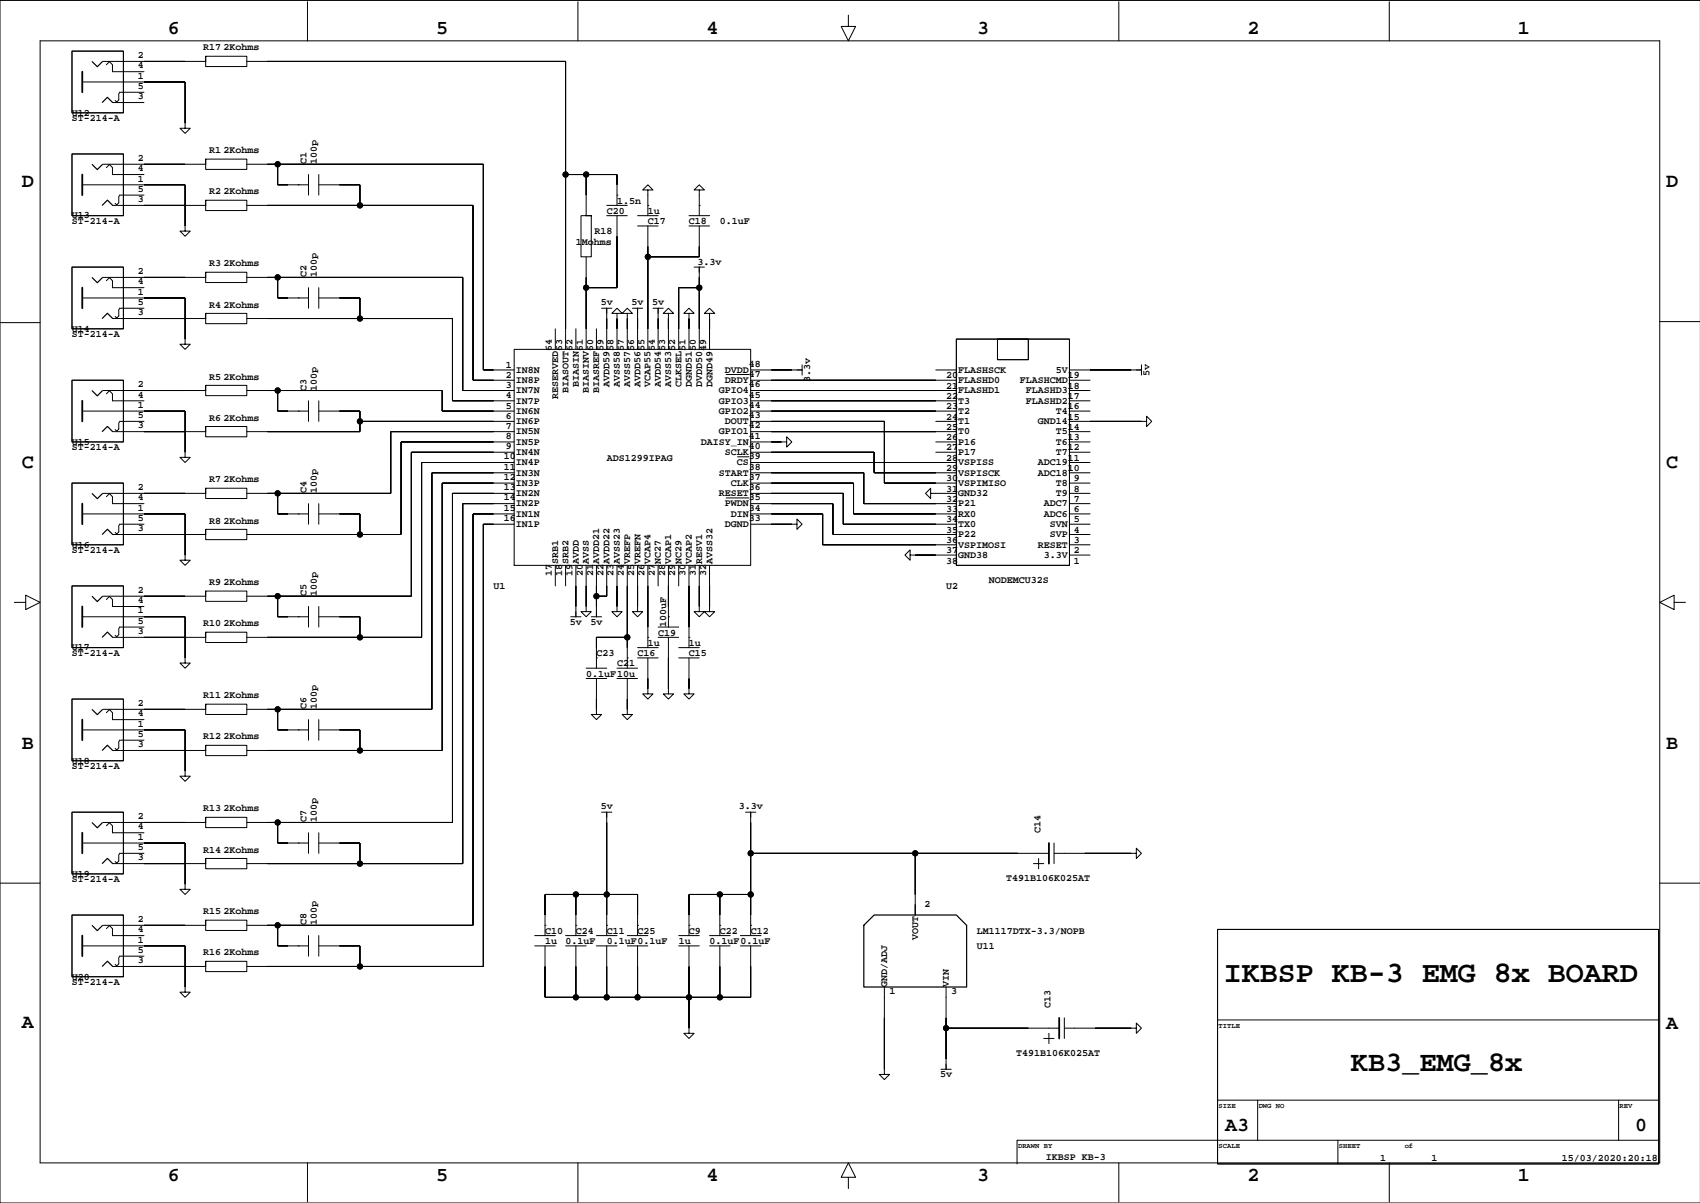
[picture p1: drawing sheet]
<svg xmlns="http://www.w3.org/2000/svg" width="420mm" height="297mm" viewBox="0 0 420 297" stroke-linecap="round" stroke-linejoin="round" font-family="sans-serif">
<g fill="none" stroke="#000" stroke-width=".25">
<path d="M9.9 10.1h400v277h-400zM17.8 12.6h12.7v15.3h-12.7zM26.3 16l.7-.8 .8 .8v1.7h7.8M45.7 15.2h.1M50.8 13.9v1.3v-1.3h10.1v2.5h-10.1v-1.2h-25.4M60.9 15.2h78.8v71.1M66 15.2h.1M75.9 .4v9.7M142.7 .4v9.7M209.5 3.7v2.8h1.8l-1.8 3.6-1.8-3.6h1.8M276.3 .4v9.7M343.1 .4v9.7"/>
<path d="M419.9 .1h-419.9v296.9h419.9M17.8 38h12.7v15.3h-12.7zM20.3 20.2h25.4v11.5h-1.3l1.3 1.2 1.3-1.2h-1.3M27.8 25.3h7.8M29.3 23.3v1.4l-.5 .5-.4-.4M35.6 22.8h-6l-.3 .4M45.7 30.4h.1M50.8 39.3v1.3v-1.3h10.1v2.5h-10.1v-1.2h-25.4M20.3 45.6h25.4v11.5h-1.3l1.3 1.2 1.3-1.2h-1.3M26.3 41.4l.7-.8 .8 .8v1.7M27.8 43.1h7.8M29.3 48.7v1.4l-.5 .5-.4-.4"/>
<path d="M35.6 48.2h-6l-.3 .4M45.7 40.6h.1M45.7 50.7h.1M45.7 55.8h.1M50.8 49.4v1.3v-1.3h10.1v2.6h-10.1v-1.3h-23M60.9 40.6h58.5v50.7h7.6M60.9 50.7h55.9v43.2h10.2M66 40.6h.1M66 50.7h.1M68.6 40.6v5h7.6M71.1 45.6h.1M73.6 45.6h.1"/>
<path d="M76.2 43.1v5.1M78.7 43.1v5.1M78.7 45.6h10.2v5.1M83.8 45.6h.1M139.7 43.1h12.7v7.6M144.7 48.2h.1M144.7 43.1v10.2h-1.2v10.1h2.5v-10.1h-1.3h1.3M149.8 50.7h5.1M149.8 53.3h5.1M152.4 45.6h.1M152.4 58.3h.1M152.4 48.2h.1"/>
<path d="M152.4 53.3v17.7h-7.7M157.4 55.8h5.1M157.4 53.3h5.1M160 48.2h.1M160 50.7h.1M160 46.9h-1.3l1.3-1.3 1.3 1.3h-1.3v6.4M160 55.8v30.5M170.1 55.8h5.1M170.1 53.3h5.1M172.7 48.2h.1M172.7 50.7h.1M172.7 46.9h-1.3l1.3-1.3 1.3 1.3h-1.3v6.4"/>
<path d="M172.7 55.8v7.6h-12.7M0 79.7h9.9M17.8 66h12.7v15.2h-12.7zM20.3 73.6h25.4v11.4h-1.3l1.3 1.3 1.3-1.3h-1.3M26.3 69.3l.7-.7 .8 .7v1.8l7.8-.1M29.3 76.6v1.4l-.5 .5-.4-.4M35.6 76.1h-6l-.3 .4M45.7 68.5h.1M45.7 78.6h.1M50.8 67.2v1.3v-1.3h10.1v2.6h-10.1v-1.3h-25.4M50.8 77.4v1.2v-1.2h10.1v2.5h-10.1v-1.3h-23M60.9 68.5h53.4v27.9h12.7"/>
<path d="M60.9 78.6h50.8v20.4h15.3M66 68.5h.1M66 78.6h.1M68.6 68.5v5.1h7.6M71.1 73.6h.1M73.6 73.6h.1M76.2 71v5.1M78.7 71v5.1M78.7 73.6h10.2v5M83.8 73.6h.1M144.7 68.5h.1M144.7 63.4v22.9"/>
<path d="M148.6 76.1h2.5M149.8 78.6h.1M149.8 76.1v10.2M152.4 78.6h.1M152.4 77.4h-1.3l1.3-1.3 1.2 1.3h-1.2v8.9M154.9 78.6h.1M154.9 77.4h-1.3l1.3-1.3 1.3 1.3h-1.3v8.9M156.2 76.1h2.5M157.4 78.6h.1M157.4 76.1v10.2M160 60.9h.1M161.3 76.1h2.5"/>
<path d="M162.5 78.6h.1M162.5 76.1v10.2M165.1 78.6h.1M165.1 77.4h-1.3l1.3-1.3 1.2 1.3h-1.2v8.9M170.1 78.6h.1M170.1 77.4h-1.2l1.2-1.3 1.3 1.3h-1.3v8.9M171.4 66h2.6M172.7 60.9h.1M172.7 68.5h.1M172.7 71h-5.1v15.3M172.7 66v20.3M175.2 78.6h.1"/>
<path d="M175.2 77.4h-1.2l1.2-1.3 1.3 1.3h-1.3v8.9M409.9 79.4h9.9M17.8 93.9h12.7v15.2h-12.7zM26.3 97.2l.7-.7 .8 .7v1.8M27.8 99h7.8M45.7 83.7h.1M45.7 96.4h.1M50.8 95.2v1.2v-1.2h10.1v2.5h-10.1v-1.3h-25.4M60.9 96.4h48.3v5.1h17.8M66 96.4h.1M68.6 96.4v5.1h7.6M76.2 99v5"/>
<path d="M78.7 99v5M127 86.3h58.4v53.3h-58.4zM137.1 81.2v5.1M142.2 81.2v5.1M147.3 81.2v5.1M179.3 92.5h5.7M185.4 91.3h12.7M185.4 93.9h50.8M185.4 96.4h50.8M185.4 99h50.8M195.5 91.3h.1M198.1 90.1v2.5"/>
<path d="M231.1 91.3h5.1M236.2 83.7h27.9v55.9h-27.9zM246.3 83.7h7.6v5.1h-7.6zM264.1 91.3h17.8M264.1 93.9h5.1M264.1 96.4h5.1M264.1 99h5.1M279.3 91.3h.1M281.9 90.1v2.5M17.8 119.3h12.7v15.2h-12.7zM20.3 101.5h25.4v11.4h-1.3l1.3 1.3 1.3-1.3h-1.3M29.3 104.6v1.3l-.5 .6-.4-.4"/>
<path d="M35.6 104h-6l-.3 .4M45.7 106.6h.1M45.7 111.7h.1M50.8 105.3v1.3v-1.3h10.1v2.6h-10.1v-1.3h-23M66 106.6h.1M71.1 101.5h.1M73.6 101.5h.1M78.7 101.5h10.2v5.1h-28M83.8 101.5h.1M88.9 104h38.1M127 106.6h-30.5v15.2h-35.6M127 109.1h-28v22.9h-38.1"/>
<path d="M127 111.7h-25.4v35.5h-40.7M127 114.2h-22.9v43.2h-43.2M127 116.7h-20.3v58.4h-45.8M127 119.3h-17.8v66h-48.3M182.1 112.8h2.9M185.4 109.1h8.9v1.3l1.2-1.3-1.2-1.2v1.2M185.4 101.5h50.8M185.4 104h33v15.3h17.8M185.4 106.6h50.8M185.4 111.7h30.5v5h20.3M185.4 114.2h50.8M185.4 116.7h27.9v7.7h22.9"/>
<path d="M185.4 119.3h25.4v7.6h25.4M193 109.1h.1M231.1 104h5.1M231.1 109.1h5.1M231.1 111.7h5.1M264.1 104h19v1.3l1.3-1.3-1.3-1.2v1.2M264.1 101.5h5.1M264.1 106.6h5.1M264.1 109.1h5.1M264.1 111.7h5.1M264.1 114.2h5.1M264.1 116.7h5.1"/>
<path d="M264.1 119.3h5.1M281.9 104h.1M20.3 126.9h25.4v11.4h-1.3l1.3 1.3 1.3-1.3h-1.3M26.3 122.6l.7-.7 .8 .7v1.8M27.8 124.4h7.8M29.3 129.9v1.4l-.5 .5-.4-.3M35.6 129.4h-6l-.3 .4M45.7 121.8h.1M45.7 132h.1M45.7 137.1h.1M50.8 120.5v1.3v-1.3h10.1v2.6h-10.1v-1.3h-25.4M50.8 130.7v1.3v-1.3h10.1v2.5h-10.1v-1.2h-23"/>
<path d="M66 121.8h.1M66 132h.1M68.6 121.8v5.1h7.6M71.1 126.9h.1M73.6 126.9h.1M76.2 124.4v5M78.7 126.9h10.2v5.1M78.7 124.4v5M83.8 126.9h.1M127 121.8h-15.3v81.3h-50.8M127 124.4h-12.7v88.8h-53.4M127 126.9h-10.2v101.6h-55.9"/>
<path d="M127 129.4h-7.6v109.2h-58.5M137.1 139.6v5.1M139.7 139.6v5.1M142.2 139.6v12.7M144.7 139.6v11.4h-1.2l1.2 1.3 1.3-1.3h-1.3M147.3 139.6v12.7M149.8 139.6v7.6h-2.5M152.4 139.6v11.4h-1.3l1.3 1.3 1.2-1.3h-1.2M154.9 139.6v25.4M157.4 139.6v11.4h-1.2l1.2 1.3 1.3-1.3h-1.3M160 139.6v20.3M162.5 139.6v5.1"/>
<path d="M165.1 139.6v15.2M167.6 139.6v5.1M170.1 139.6v20.3M172.7 139.6v11.4h-1.3l1.3 1.3 1.3-1.3h-1.3M175.2 139.6v11.4h-1.2l1.2 1.3 1.3-1.3h-1.3M179.3 122.9h5.7M185.4 129.4h11.4v1.3l1.3-1.3-1.3-1.2v1.2M185.4 121.8h22.8v7.6h28M185.4 124.4h20.3v7.6h30.5M185.4 126.9h17.8v7.6h33M195.5 129.4h.1M224.7 137.1v1.2l-1.2-1.2 1.2-1.3v1.3h11.5"/>
<path d="M226 137.1h.1M229.8 121.8v1.3l-1.3-1.3 1.3-1.3v1.3h6.4M231.1 121.8h.1M264.1 121.8h5.1M264.1 124.4h5.1M264.1 126.9h5.1M264.1 129.4h5.1M264.1 137.1h5.1M264.1 134.5h5.1M264.1 132h5.1M3.6 148.7h2.7v-1.7l3.6 1.7-3.6 1.8v-1.8M17.8 144.7h12.7v15.2h-12.7z"/>
<path d="M20.3 152.3h25.4v11.4h-1.3l1.3 1.3 1.3-1.3h-1.3M26.3 148l.7-.7 .8 .7v1.8h7.8M29.3 155.3v1.4l-.5 .5-.4-.3M35.6 154.8h-6l-.3 .4M45.7 147.2h.1M45.7 157.4h.1M50.8 145.9v1.3v-1.3h10.1v2.6h-10.1v-1.3h-25.4M50.8 156.1v1.3v-1.3h10.1v2.5h-10.1v-1.2h-23M66 147.2h.1M66 157.4h.1M68.6 147.2v5.1h7.6M71.1 152.3h.1"/>
<path d="M73.6 152.3h.1M76.2 149.8v5M78.7 149.8v5M78.7 152.3h10.2v5.1M83.8 152.3h.1M140.9 152.3h2.6M142.2 149.8h.1M144.7 149.8h.1M146 152.3h2.6M147.3 149.8h.1M147.3 159.9h.1M152.4 149.8h.1"/>
<path d="M154.9 159.9h.1M154.9 157.4h-7.6v7.6M157.4 149.8h.1M157.4 159.9h5.1M160 154.8h.1M160 157.4h.1M162.5 157.4h5.1M162.5 154.8h5.1M165.1 149.8h.1M165.1 152.3h.1M165.1 157.4v13.9h-1.3l1.3 1.3 1.2-1.3h-1.2M167.6 159.9h5.1"/>
<path d="M170.1 154.8h.1M170.1 157.4h.1M172.7 149.8h.1M175.2 149.8h.1M413.4 148.7v-1.7l-3.5 1.7 3.5 1.8v-1.8h2.8M17.8 172.6h12.7v15.2h-12.7zM26.3 176l.7-.8 .8 .8v1.7M27.8 177.7h7.8M45.7 162.4h.1M45.7 175.1h.1M50.8 173.9v1.2v-1.2h10.1v2.5h-10.1v-1.3h-25.4M66 175.1h.1"/>
<path d="M68.6 175.1v5.1h7.6M76.2 177.7v5.1M78.7 177.7v5.1M144.7 167.5h5.1M144.7 165h5.1M147.3 172.6h.1M147.3 175.1h.1M147.3 162.4h.1M147.3 167.5v8.9h-1.3l1.3 1.3 1.3-1.3h-1.3M152.4 167.5h5M152.4 165h5M154.9 172.6h.1"/>
<path d="M154.9 175.1h.1M154.9 162.4h.1M154.9 167.5v8.9h-1.3l1.3 1.3 1.3-1.3h-1.3M157.4 162.4h5.1M160 167.5h.1M160 170.1h.1M160 162.4v8.9h-1.3l1.3 1.3 1.3-1.3h-1.3M165.1 162.4h.1M165.1 170.1h.1M167.6 162.4h5.1M170.1 167.5h.1M170.1 170.1h.1"/>
<path d="M170.1 162.4v8.9h-1.2l1.2 1.3 1.3-1.3h-1.3M20.3 180.2h25.4v11.5h-1.3l1.3 1.2 1.3-1.2h-1.3M29.3 183.3v1.4l-.5 .5-.4-.4M35.6 182.8h-6l-.3 .3M45.7 185.3h.1M45.7 190.4h.1M50.8 184v1.3v-1.3h10.1v2.6h-10.1v-1.3h-23M66 185.3h.1M71.1 180.2h.1M73.6 180.2h.1M78.7 180.2h10.2v5.1M83.8 180.2h.1"/>
<path d="M0 218.1h9.9M17.8 200.5h12.7v15.3h-12.7zM20.3 208.2h25.4v11.4h-1.3l1.3 1.3 1.3-1.3h-1.3M26.3 203.9l.7-.7 .8 .7v1.7h7.8M29.3 211.2v1.4l-.5 .5-.4-.4M35.6 210.7h-6l-.3 .4M45.7 203.1h.1M45.7 213.2h.1M45.7 218.3h.1M50.8 201.8v1.3v-1.3h10.1v2.6h-10.1v-1.3h-25.4M50.8 212v1.2v-1.2h10.1v2.5h-10.1v-1.3h-23M66 203.1h.1"/>
<path d="M66 213.2h.1M68.6 203.1v5.1h7.6M71.1 208.2h.1M73.6 208.2h.1M76.2 205.6v5.1M78.7 205.6v5.1M78.7 208.2h10.2v5M83.8 208.2h.1M148.6 200.5h2.5M149.8 203.1h.1M149.8 200.5v30.5M184.1 200.5h2.5"/>
<path d="M185.4 203.1h.1M185.4 200.5v30.5M185.4 210.7h73.6M226 210.7v15.2M255.2 213.2h2.6M256.5 212v2.5M260.3 210.7h20.3v1.3l1.3-1.3-1.3-1.3v1.3M260.3 208.2v5M279.3 210.7h.1M409.9 218.1h9.9M17.8 225.9h12.7v15.3h-12.7zM20.3 233.6h25.4v11.4h-1.3l1.3 1.3 1.3-1.3h-1.3"/>
<path d="M26.3 229.3l.7-.8 .8 .8v1.7h7.8M29.3 236.6v1.4l-.5 .5-.4-.4M35.6 236.1h-6l-.3 .4M45.7 228.5h.1M45.7 238.6h.1M50.8 227.2v1.3v-1.3h10.1v2.5h-10.1v-1.2h-25.4M50.8 237.4v1.2v-1.2h10.1v2.5h-10.1v-1.3h-23M66 228.5h.1M66 238.6h.1M68.6 228.5v5.1h7.6M71.1 233.6h.1M73.6 233.6h.1"/>
<path d="M76.2 231v5.1M78.7 231v5.1M78.7 233.6h10.2v5M83.8 233.6h.1M132.1 233.6h5M132.1 231h5M134.6 225.9h.1M134.6 238.6h.1M134.6 228.5h.1M134.6 231v-10.1h22.8v10.1M134.6 233.6v12.7h50.8v-12.7M139.7 233.6h5"/>
<path d="M139.7 231h5M142.2 225.9h.1M142.2 238.6h.1M142.2 228.5h.1M142.2 220.9v10.1M142.2 233.6v12.7M147.3 233.6h5.1M147.3 231h5.1M149.8 225.9h.1M149.8 238.6h.1M149.8 228.5h.1M149.8 233.6v12.7"/>
<path d="M154.9 233.6h5.1M154.9 231h5.1M157.4 225.9h.1M157.4 238.6h.1M157.4 228.5h.1M157.4 233.6v12.7M167.6 233.6h5.1M167.6 231h5.1M170.1 225.9h.1M170.1 238.6h.1M170.1 228.5h.1M170.1 233.6v21.5h-1.2l1.2 1.3 1.3-1.3h-1.3"/>
<path d="M175.2 233.6h5.1M175.2 231h5.1M177.8 225.9h.1M177.8 238.6h.1M177.8 228.5h.1M177.8 220.9v10.1M177.8 233.6v12.7M182.8 233.6h5.1M182.8 231h5.1M185.4 225.9h.1M185.4 238.6h.1M185.4 228.5h.1"/>
<path d="M185.4 220.9h-15.3v10.1M300.7 229.5h108.9v57.9h-108.9zM45.7 243.7h.1M170.1 253.9h.1M218.4 243.7v21.6h-1.3l1.3 1.3 1.3-1.3h-1.3M233.6 243.7v20.3M233.6 253.9h28M257.8 256.4h2.5M259 255.1v2.6M262.8 253.9h17.8v1.2l1.3-1.2-1.3-1.3v1.3M262.8 251.3v5.1M279.3 253.9h.1"/>
<path d="M300.7 251.8h108.9M218.4 264h.1M232.4 264h2.5M233.6 261.5h.1M300.7 271.6h108.9M310.6 271.6v9.9M399.7 271.6v9.9M75.9 287.1v9.7M142.7 287.1v9.7M209.5 290.7h1.8l-1.8-3.6-1.8 3.6h1.8v2.8M276.3 287.1v9.7M330.4 281.5v5.9"/>
<path d="M343.1 287.1v9.7M409.6 281.5h-158.5v5.9"/>
<circle cx="68.6" cy="40.6" r=".64"/>
<circle cx="88.9" cy="50.7" r=".64"/>
<circle cx="139.7" cy="43.1" r=".64"/>
<circle cx="144.7" cy="43.1" r=".64"/>
<circle cx="68.6" cy="68.5" r=".64"/>
<circle cx="88.9" cy="78.6" r=".64"/>
<circle cx="144.7" cy="71" r=".64"/>
<circle cx="160" cy="63.4" r=".64"/>
<circle cx="172.7" cy="71" r=".64"/>
<circle cx="68.6" cy="96.4" r=".64"/>
<circle cx="88.9" cy="104" r=".64"/>
<circle cx="68.6" cy="121.8" r=".64"/>
<circle cx="88.9" cy="132" r=".64"/>
<circle cx="68.6" cy="147.2" r=".64"/>
<circle cx="88.9" cy="157.4" r=".64"/>
<circle cx="147.3" cy="147.2" r=".64"/>
<circle cx="154.9" cy="157.4" r=".64"/>
<circle cx="68.6" cy="175.1" r=".64"/>
<circle cx="88.9" cy="185.3" r=".64"/>
<circle cx="68.6" cy="203.1" r=".64"/>
<circle cx="88.9" cy="213.2" r=".64"/>
<circle cx="185.4" cy="210.7" r=".64"/>
<circle cx="226" cy="210.7" r=".64"/>
<circle cx="68.6" cy="228.5" r=".64"/>
<circle cx="88.9" cy="238.6" r=".64"/>
<circle cx="142.2" cy="220.9" r=".64"/>
<circle cx="149.8" cy="220.9" r=".64"/>
<circle cx="177.8" cy="220.9" r=".64"/>
<circle cx="185.4" cy="220.9" r=".64"/>
<circle cx="142.2" cy="246.3" r=".64"/>
<circle cx="149.8" cy="246.3" r=".64"/>
<circle cx="157.4" cy="246.3" r=".64"/>
<circle cx="170.1" cy="246.3" r=".64"/>
<circle cx="177.8" cy="246.3" r=".64"/>
<circle cx="233.6" cy="253.9" r=".64"/>
</g>
<g fill="#000" stroke="#000" stroke-width=".25">
<path d="M35.6 15.2h10.1z" fill-rule="evenodd"/>
<path d="M66 15.2h73.7z" fill-rule="evenodd"/>
<path d="M139.7 15.2v27.9z" fill-rule="evenodd"/>
<path d="M35.6 20.2h10.1z" fill-rule="evenodd"/>
<path d="M45.7 20.2v10.2z" fill-rule="evenodd"/>
<path d="M35.6 45.6h10.1z" fill-rule="evenodd"/>
<path d="M45.7 45.6v10.2z" fill-rule="evenodd"/>
<path d="M35.6 40.6h10.1z" fill-rule="evenodd"/>
<path d="M35.6 50.7h10.1z" fill-rule="evenodd"/>
<path d="M66 40.6h2.6z" fill-rule="evenodd"/>
<path d="M68.6 40.6v5z" fill-rule="evenodd"/>
<path d="M68.6 45.6h2.5z" fill-rule="evenodd"/>
<path d="M88.9 45.6v5.1z" fill-rule="evenodd"/>
<path d="M83.8 45.6h5.1z" fill-rule="evenodd"/>
<path d="M66 50.7h22.9z" fill-rule="evenodd"/>
<path d="M116.8 50.7v43.2z" fill-rule="evenodd"/>
<path d="M88.9 50.7h27.9z" fill-rule="evenodd"/>
<path d="M68.6 40.6h50.8z" fill-rule="evenodd"/>
<path d="M119.4 40.6v50.7z" fill-rule="evenodd"/>
<path d="M139.7 43.1v38.1z" fill-rule="evenodd"/>
<path d="M144.7 43.1v5.1z" fill-rule="evenodd"/>
<path d="M139.7 43.1h5z" fill-rule="evenodd"/>
<path d="M152.4 58.3v12.7z" fill-rule="evenodd"/>
<path d="M152.4 43.1v2.5z" fill-rule="evenodd"/>
<path d="M144.7 43.1h7.7z" fill-rule="evenodd"/>
<path d="M35.6 68.5h10.1z" fill-rule="evenodd"/>
<path d="M35.6 78.6h10.1z" fill-rule="evenodd"/>
<path d="M35.6 73.6h10.1z" fill-rule="evenodd"/>
<path d="M45.7 73.6v10.1z" fill-rule="evenodd"/>
<path d="M66 68.5h2.6z" fill-rule="evenodd"/>
<path d="M68.6 68.5v5.1z" fill-rule="evenodd"/>
<path d="M68.6 73.6h2.5z" fill-rule="evenodd"/>
<path d="M83.8 73.6h5.1z" fill-rule="evenodd"/>
<path d="M88.9 73.6v5z" fill-rule="evenodd"/>
<path d="M66 78.6h22.9z" fill-rule="evenodd"/>
<path d="M111.7 78.6v20.4z" fill-rule="evenodd"/>
<path d="M88.9 78.6h22.8z" fill-rule="evenodd"/>
<path d="M114.3 68.5v27.9z" fill-rule="evenodd"/>
<path d="M68.6 68.5h45.7z" fill-rule="evenodd"/>
<path d="M144.7 71v10.2z" fill-rule="evenodd"/>
<path d="M144.7 68.5v2.5z" fill-rule="evenodd"/>
<path d="M149.8 78.6v2.6z" fill-rule="evenodd"/>
<path d="M152.4 78.6v2.6z" fill-rule="evenodd"/>
<path d="M144.7 71h7.7z" fill-rule="evenodd"/>
<path d="M154.9 78.6v2.6z" fill-rule="evenodd"/>
<path d="M157.4 78.6v2.6z" fill-rule="evenodd"/>
<path d="M160 63.4v17.8z" fill-rule="evenodd"/>
<path d="M160 60.9v2.5z" fill-rule="evenodd"/>
<path d="M162.5 78.6v2.6z" fill-rule="evenodd"/>
<path d="M165.1 78.6v2.6z" fill-rule="evenodd"/>
<path d="M167.6 71v10.2z" fill-rule="evenodd"/>
<path d="M170.1 78.6v2.6z" fill-rule="evenodd"/>
<path d="M160 63.4h12.7z" fill-rule="evenodd"/>
<path d="M172.7 60.9v2.5z" fill-rule="evenodd"/>
<path d="M167.6 71h5.1z" fill-rule="evenodd"/>
<path d="M172.7 71v10.2z" fill-rule="evenodd"/>
<path d="M172.7 68.5v2.5z" fill-rule="evenodd"/>
<path d="M175.2 78.6v2.6z" fill-rule="evenodd"/>
<path d="M35.6 96.4h10.1z" fill-rule="evenodd"/>
<path d="M68.6 96.4v5.1z" fill-rule="evenodd"/>
<path d="M66 96.4h2.6z" fill-rule="evenodd"/>
<path d="M109.2 96.4v5.1z" fill-rule="evenodd"/>
<path d="M68.6 96.4h40.6z" fill-rule="evenodd"/>
<path d="M116.8 93.9h5.1z" fill-rule="evenodd"/>
<path d="M114.3 96.4h7.6z" fill-rule="evenodd"/>
<path d="M111.7 99h10.2z" fill-rule="evenodd"/>
<path d="M119.4 91.3h2.5z" fill-rule="evenodd"/>
<path d="M190.5 91.3h5z" fill-rule="evenodd"/>
<path d="M190.5 99h40.6z" fill-rule="evenodd"/>
<path d="M190.5 96.4h40.6z" fill-rule="evenodd"/>
<path d="M190.5 93.9h40.6z" fill-rule="evenodd"/>
<path d="M269.2 91.3h10.1z" fill-rule="evenodd"/>
<path d="M35.6 106.6h10.1z" fill-rule="evenodd"/>
<path d="M35.6 101.5h10.1z" fill-rule="evenodd"/>
<path d="M45.7 101.5v10.2z" fill-rule="evenodd"/>
<path d="M68.6 101.5h2.5z" fill-rule="evenodd"/>
<path d="M88.9 104v2.6z" fill-rule="evenodd"/>
<path d="M83.8 101.5h5.1z" fill-rule="evenodd"/>
<path d="M66 106.6h22.9z" fill-rule="evenodd"/>
<path d="M88.9 101.5v2.5z" fill-rule="evenodd"/>
<path d="M96.5 106.6v15.2z" fill-rule="evenodd"/>
<path d="M99 109.1v22.9z" fill-rule="evenodd"/>
<path d="M101.6 111.7v35.5z" fill-rule="evenodd"/>
<path d="M104.1 114.2v43.2z" fill-rule="evenodd"/>
<path d="M106.7 116.7v58.4z" fill-rule="evenodd"/>
<path d="M109.2 119.3v66z" fill-rule="evenodd"/>
<path d="M109.2 101.5h12.7z" fill-rule="evenodd"/>
<path d="M88.9 104h33z" fill-rule="evenodd"/>
<path d="M96.5 106.6h25.4z" fill-rule="evenodd"/>
<path d="M99 109.1h22.9z" fill-rule="evenodd"/>
<path d="M101.6 111.7h20.3z" fill-rule="evenodd"/>
<path d="M104.1 114.2h17.8z" fill-rule="evenodd"/>
<path d="M106.7 116.7h15.2z" fill-rule="evenodd"/>
<path d="M109.2 119.3h12.7z" fill-rule="evenodd"/>
<path d="M190.5 109.1h2.5z" fill-rule="evenodd"/>
<path d="M190.5 119.3h20.3z" fill-rule="evenodd"/>
<path d="M210.8 119.3v7.6z" fill-rule="evenodd"/>
<path d="M213.3 116.7v7.7z" fill-rule="evenodd"/>
<path d="M190.5 116.7h22.8z" fill-rule="evenodd"/>
<path d="M190.5 111.7h25.4z" fill-rule="evenodd"/>
<path d="M215.9 111.7v5z" fill-rule="evenodd"/>
<path d="M190.5 104h27.9z" fill-rule="evenodd"/>
<path d="M218.4 104v15.3z" fill-rule="evenodd"/>
<path d="M215.9 116.7h15.2z" fill-rule="evenodd"/>
<path d="M190.5 114.2h40.6z" fill-rule="evenodd"/>
<path d="M218.4 119.3h12.7z" fill-rule="evenodd"/>
<path d="M190.5 101.5h40.6z" fill-rule="evenodd"/>
<path d="M190.5 106.6h40.6z" fill-rule="evenodd"/>
<path d="M269.2 104h12.7z" fill-rule="evenodd"/>
<path d="M35.6 121.8h10.1z" fill-rule="evenodd"/>
<path d="M35.6 132h10.1z" fill-rule="evenodd"/>
<path d="M35.6 126.9h10.1z" fill-rule="evenodd"/>
<path d="M45.7 126.9v10.2z" fill-rule="evenodd"/>
<path d="M66 121.8h2.6z" fill-rule="evenodd"/>
<path d="M68.6 121.8v5.1z" fill-rule="evenodd"/>
<path d="M68.6 126.9h2.5z" fill-rule="evenodd"/>
<path d="M83.8 126.9h5.1z" fill-rule="evenodd"/>
<path d="M88.9 126.9v5.1z" fill-rule="evenodd"/>
<path d="M66 132h22.9z" fill-rule="evenodd"/>
<path d="M68.6 121.8h27.9z" fill-rule="evenodd"/>
<path d="M88.9 132h10.1z" fill-rule="evenodd"/>
<path d="M111.7 121.8v81.3z" fill-rule="evenodd"/>
<path d="M114.3 124.4v88.8z" fill-rule="evenodd"/>
<path d="M116.8 126.9v101.6z" fill-rule="evenodd"/>
<path d="M119.4 129.4v109.2z" fill-rule="evenodd"/>
<path d="M111.7 121.8h10.2z" fill-rule="evenodd"/>
<path d="M114.3 124.4h7.6z" fill-rule="evenodd"/>
<path d="M116.8 126.9h5.1z" fill-rule="evenodd"/>
<path d="M119.4 129.4h2.5z" fill-rule="evenodd"/>
<path d="M190.5 129.4h5z" fill-rule="evenodd"/>
<path d="M190.5 126.9h12.7z" fill-rule="evenodd"/>
<path d="M203.2 126.9v7.6z" fill-rule="evenodd"/>
<path d="M190.5 124.4h15.2z" fill-rule="evenodd"/>
<path d="M205.7 124.4v7.6z" fill-rule="evenodd"/>
<path d="M190.5 121.8h17.7z" fill-rule="evenodd"/>
<path d="M208.2 121.8v7.6z" fill-rule="evenodd"/>
<path d="M203.2 134.5h27.9z" fill-rule="evenodd"/>
<path d="M226 137.1h5.1z" fill-rule="evenodd"/>
<path d="M208.2 129.4h22.9z" fill-rule="evenodd"/>
<path d="M210.8 126.9h20.3z" fill-rule="evenodd"/>
<path d="M205.7 132h25.4z" fill-rule="evenodd"/>
<path d="M213.3 124.4h17.8z" fill-rule="evenodd"/>
<path d="M35.6 147.2h10.1z" fill-rule="evenodd"/>
<path d="M35.6 157.4h10.1z" fill-rule="evenodd"/>
<path d="M35.6 152.3h10.1z" fill-rule="evenodd"/>
<path d="M45.7 152.3v10.1z" fill-rule="evenodd"/>
<path d="M66 147.2h2.6z" fill-rule="evenodd"/>
<path d="M68.6 147.2v5.1z" fill-rule="evenodd"/>
<path d="M68.6 152.3h2.5z" fill-rule="evenodd"/>
<path d="M83.8 152.3h5.1z" fill-rule="evenodd"/>
<path d="M66 157.4h22.9z" fill-rule="evenodd"/>
<path d="M88.9 152.3v5.1z" fill-rule="evenodd"/>
<path d="M68.6 147.2h33z" fill-rule="evenodd"/>
<path d="M88.9 157.4h15.2z" fill-rule="evenodd"/>
<path d="M142.2 144.7v5.1z" fill-rule="evenodd"/>
<path d="M144.7 144.7v5.1z" fill-rule="evenodd"/>
<path d="M147.3 147.2v2.6z" fill-rule="evenodd"/>
<path d="M147.3 144.7v2.5z" fill-rule="evenodd"/>
<path d="M147.3 157.4v2.5z" fill-rule="evenodd"/>
<path d="M147.3 147.2h2.5z" fill-rule="evenodd"/>
<path d="M149.8 144.7v2.5z" fill-rule="evenodd"/>
<path d="M152.4 144.7v5.1z" fill-rule="evenodd"/>
<path d="M147.3 157.4h7.6z" fill-rule="evenodd"/>
<path d="M154.9 157.4v2.5z" fill-rule="evenodd"/>
<path d="M154.9 144.7v12.7z" fill-rule="evenodd"/>
<path d="M157.4 144.7v5.1z" fill-rule="evenodd"/>
<path d="M160 144.7v10.1z" fill-rule="evenodd"/>
<path d="M165.1 144.7v5.1z" fill-rule="evenodd"/>
<path d="M170.1 144.7v10.1z" fill-rule="evenodd"/>
<path d="M172.7 144.7v5.1z" fill-rule="evenodd"/>
<path d="M175.2 144.7v5.1z" fill-rule="evenodd"/>
<path d="M35.6 175.1h10.1z" fill-rule="evenodd"/>
<path d="M66 175.1h2.6z" fill-rule="evenodd"/>
<path d="M68.6 175.1v5.1z" fill-rule="evenodd"/>
<path d="M68.6 175.1h38.1z" fill-rule="evenodd"/>
<path d="M147.3 172.6v2.5z" fill-rule="evenodd"/>
<path d="M154.9 172.6v2.5z" fill-rule="evenodd"/>
<path d="M160 167.5v2.6z" fill-rule="evenodd"/>
<path d="M165.1 162.4v7.7z" fill-rule="evenodd"/>
<path d="M170.1 167.5v2.6z" fill-rule="evenodd"/>
<path d="M35.6 185.3h10.1z" fill-rule="evenodd"/>
<path d="M35.6 180.2h10.1z" fill-rule="evenodd"/>
<path d="M45.7 180.2v10.2z" fill-rule="evenodd"/>
<path d="M68.6 180.2h2.5z" fill-rule="evenodd"/>
<path d="M83.8 180.2h5.1z" fill-rule="evenodd"/>
<path d="M88.9 180.2v5.1z" fill-rule="evenodd"/>
<path d="M66 185.3h22.9z" fill-rule="evenodd"/>
<path d="M88.9 185.3h20.3z" fill-rule="evenodd"/>
<path d="M35.6 203.1h10.1z" fill-rule="evenodd"/>
<path d="M35.6 213.2h10.1z" fill-rule="evenodd"/>
<path d="M35.6 208.2h10.1z" fill-rule="evenodd"/>
<path d="M45.7 208.2v10.1z" fill-rule="evenodd"/>
<path d="M66 203.1h2.6z" fill-rule="evenodd"/>
<path d="M68.6 203.1v5.1z" fill-rule="evenodd"/>
<path d="M68.6 208.2h2.5z" fill-rule="evenodd"/>
<path d="M83.8 208.2h5.1z" fill-rule="evenodd"/>
<path d="M88.9 208.2v5z" fill-rule="evenodd"/>
<path d="M66 213.2h22.9z" fill-rule="evenodd"/>
<path d="M68.6 203.1h43.1z" fill-rule="evenodd"/>
<path d="M88.9 213.2h25.4z" fill-rule="evenodd"/>
<path d="M149.8 203.1v17.8z" fill-rule="evenodd"/>
<path d="M185.4 203.1v7.6z" fill-rule="evenodd"/>
<path d="M185.4 210.7v10.2z" fill-rule="evenodd"/>
<path d="M226 210.7v10.2z" fill-rule="evenodd"/>
<path d="M185.4 210.7h40.6z" fill-rule="evenodd"/>
<path d="M226 210.7h25.4z" fill-rule="evenodd"/>
<path d="M267.9 210.7h11.4z" fill-rule="evenodd"/>
<path d="M35.6 228.5h10.1z" fill-rule="evenodd"/>
<path d="M35.6 238.6h10.1z" fill-rule="evenodd"/>
<path d="M35.6 233.6h10.1z" fill-rule="evenodd"/>
<path d="M45.7 233.6v10.1z" fill-rule="evenodd"/>
<path d="M66 228.5h2.6z" fill-rule="evenodd"/>
<path d="M68.6 228.5v5.1z" fill-rule="evenodd"/>
<path d="M68.6 233.6h2.5z" fill-rule="evenodd"/>
<path d="M83.8 233.6h5.1z" fill-rule="evenodd"/>
<path d="M88.9 233.6v5z" fill-rule="evenodd"/>
<path d="M66 238.6h22.9z" fill-rule="evenodd"/>
<path d="M68.6 228.5h48.2z" fill-rule="evenodd"/>
<path d="M88.9 238.6h30.5z" fill-rule="evenodd"/>
<path d="M134.6 220.9v5z" fill-rule="evenodd"/>
<path d="M134.6 238.6v7.7z" fill-rule="evenodd"/>
<path d="M142.2 220.9v5z" fill-rule="evenodd"/>
<path d="M134.6 220.9h7.6z" fill-rule="evenodd"/>
<path d="M142.2 238.6v7.7z" fill-rule="evenodd"/>
<path d="M142.2 220.9h7.6z" fill-rule="evenodd"/>
<path d="M149.8 220.9v5z" fill-rule="evenodd"/>
<path d="M149.8 238.6v7.7z" fill-rule="evenodd"/>
<path d="M149.8 220.9h7.6z" fill-rule="evenodd"/>
<path d="M157.4 220.9v5z" fill-rule="evenodd"/>
<path d="M157.4 238.6v7.7z" fill-rule="evenodd"/>
<path d="M170.1 220.9v5z" fill-rule="evenodd"/>
<path d="M170.1 238.6v7.7z" fill-rule="evenodd"/>
<path d="M177.8 220.9v5z" fill-rule="evenodd"/>
<path d="M170.1 220.9h7.7z" fill-rule="evenodd"/>
<path d="M177.8 238.6v7.7z" fill-rule="evenodd"/>
<path d="M185.4 220.9v5z" fill-rule="evenodd"/>
<path d="M177.8 220.9h7.6z" fill-rule="evenodd"/>
<path d="M185.4 238.6v7.7z" fill-rule="evenodd"/>
<path d="M134.6 246.3h7.6z" fill-rule="evenodd"/>
<path d="M142.2 246.3h7.6z" fill-rule="evenodd"/>
<path d="M149.8 246.3h7.6z" fill-rule="evenodd"/>
<path d="M157.4 246.3h12.7z" fill-rule="evenodd"/>
<path d="M170.1 246.3v7.6z" fill-rule="evenodd"/>
<path d="M170.1 246.3h7.7z" fill-rule="evenodd"/>
<path d="M177.8 246.3h7.6z" fill-rule="evenodd"/>
<path d="M218.4 251.3v12.7z" fill-rule="evenodd"/>
<path d="M233.6 253.9v7.6z" fill-rule="evenodd"/>
<path d="M233.6 251.3v2.6z" fill-rule="evenodd"/>
<path d="M233.6 253.9h20.3z" fill-rule="evenodd"/>
<path d="M270.4 253.9h8.9z" fill-rule="evenodd"/>
<circle cx="68.6" cy="40.6" r=".64"/>
<circle cx="88.9" cy="50.7" r=".64"/>
<circle cx="139.7" cy="43.1" r=".64"/>
<circle cx="144.7" cy="43.1" r=".64"/>
<circle cx="68.6" cy="68.5" r=".64"/>
<circle cx="88.9" cy="78.6" r=".64"/>
<circle cx="144.7" cy="71" r=".64"/>
<circle cx="160" cy="63.4" r=".64"/>
<circle cx="172.7" cy="71" r=".64"/>
<circle cx="68.6" cy="96.4" r=".64"/>
<circle cx="88.9" cy="104" r=".64"/>
<circle cx="68.6" cy="121.8" r=".64"/>
<circle cx="88.9" cy="132" r=".64"/>
<circle cx="68.6" cy="147.2" r=".64"/>
<circle cx="88.9" cy="157.4" r=".64"/>
<circle cx="147.3" cy="147.2" r=".64"/>
<circle cx="154.9" cy="157.4" r=".64"/>
<circle cx="68.6" cy="175.1" r=".64"/>
<circle cx="88.9" cy="185.3" r=".64"/>
<circle cx="68.6" cy="203.1" r=".64"/>
<circle cx="88.9" cy="213.2" r=".64"/>
<circle cx="185.4" cy="210.7" r=".64"/>
<circle cx="226" cy="210.7" r=".64"/>
<circle cx="68.6" cy="228.5" r=".64"/>
<circle cx="88.9" cy="238.6" r=".64"/>
<circle cx="142.2" cy="220.9" r=".64"/>
<circle cx="149.8" cy="220.9" r=".64"/>
<circle cx="177.8" cy="220.9" r=".64"/>
<circle cx="185.4" cy="220.9" r=".64"/>
<circle cx="142.2" cy="246.3" r=".64"/>
<circle cx="149.8" cy="246.3" r=".64"/>
<circle cx="157.4" cy="246.3" r=".64"/>
<circle cx="170.1" cy="246.3" r=".64"/>
<circle cx="177.8" cy="246.3" r=".64"/>
<circle cx="233.6" cy="253.9" r=".64"/>
</g>
<g fill="none" stroke="#000" stroke-width=".3">
<path d="M22.8 15.2l1.2 1.3 1.3-1.3M25.3 25.3l1.2-1.3 1.3 1.3M22.8 40.6l1.2 1.3 1.3-1.3M25.3 50.7l1.2-1.3 1.3 1.3M22.8 68.6l1.2 1.2 1.3-1.2M25.3 78.6l1.2-1.3 1.3 1.3M22.8 96.5l1.2 1.2 1.3-1.2M25.3 106.5l1.2-1.2 1.3 1.2M22.8 121.9l1.2 1.2 1.3-1.2M25.3 131.9l1.2-1.2 1.3 1.2M22.8 147.3l1.2 1.2 1.3-1.2M25.3 157.3l1.2-1.2 1.3 1.2"/>
<path d="M22.8 175.2l1.2 1.3 1.3-1.3M25.3 185.3l1.2-1.3 1.3 1.3M22.8 203.2l1.2 1.2 1.3-1.2M25.3 213.2l1.2-1.3 1.3 1.3M22.8 228.5l1.2 1.3 1.3-1.3M25.3 238.6l1.2-1.3 1.3 1.3M213.3 228.5l2.6-2.6h20.3l2.5 2.6v15.2h-25.4zM226 223.4v2.5"/>
</g>
<path d="M20.3 17.7v5.1M20.3 43.1v5.1M20.3 71v5.1M20.3 99v5M20.3 124.4v5M20.3 149.8v5M20.3 177.7v5.1M20.3 205.6v5.1M259 208.2v5M20.3 231v5.1M261.6 251.3v5.1" fill="none" stroke="#000" stroke-width=".45"/>
<text font-size="7.4" x="302.2" y="242.4">IKBSP KB-3 EMG 8x BOARD</text>
<text font-size="7.1" x="333.6" y="264.5">KB3_EMG_8x</text>
<g font-size="4.9">
<text x="41.4" y="8.4">6</text>
<text x="107.7" y="8.4">5</text>
<text x="174.5" y="8.4">4</text>
<text x="241.3" y="8.4">3</text>
<text x="308.1" y="8.4">2</text>
<text x="374.9" y="8.4">1</text>
<text x="5.4" y="46.3">D</text>
<text x="411.4" y="46.3">D</text>
<text x="5.4" y="115.6">C</text>
<text x="411.4" y="115.6">C</text>
<text x="5.4" y="184.9">B</text>
<text x="411.4" y="184.9">B</text>
<text x="5.4" y="253.7">A</text>
<text x="411.4" y="254">A</text>
<text x="302.5" y="279.4">A3</text>
<text x="403.8" y="279.4">0</text>
<text x="41.4" y="291.6">6</text>
<text x="107.7" y="291.6">5</text>
<text x="174.5" y="291.6">4</text>
<text x="241.3" y="291.6">3</text>
<text x="308.1" y="291.6">2</text>
<text x="374.9" y="291.6">1</text>
</g>
<g font-size="2.5">
<text x="34.1" y="16.9">4</text>
<text x="34.1" y="14.4">2</text>
<text x="50.2" y="12.4">R17</text>
<text x="55.2" y="12.4">2Kohms</text>
<text x="34.1" y="22">5</text>
<text x="34.1" y="19.4">1</text>
<text x="17.8" y="30">ST-214-A</text>
<text x="17.8" y="28.6">U12</text>
<text x="34.1" y="24.5">3</text>
<text x="34.1" y="39.7">2</text>
<text x="51.6" y="37.8">R1</text>
<text x="55.2" y="37.8">2Kohms</text>
<text x="75.7" y="40.6" transform="rotate(-90 75.7 40.6)">C1</text>
<text x="78.2" y="40.6" transform="rotate(-90 78.2 40.6)">100p</text>
<text x="34.1" y="47.4">5</text>
<text x="34.1" y="42.3">4</text>
<text x="34.1" y="44.8">1</text>
<text x="51.6" y="48">R2</text>
<text x="55.2" y="48">2Kohms</text>
<text x="17.8" y="53.9">U13</text>
<text x="34.1" y="49.9">3</text>
<text x="149.8" y="52.8">C20</text>
<text x="152.4" y="50.3">1.5n</text>
<text x="160" y="52.8">1u</text>
<text x="17.8" y="55.4">ST-214-A</text>
<text x="146.8" y="57.9">R18</text>
<text x="160" y="55.4">C17</text>
<text x="170.1" y="55.4">C18</text>
<text x="177.8" y="55.4">0.1uF</text>
<text x="51.6" y="65.8">R3</text>
<text x="55.2" y="65.8">2Kohms</text>
<text x="142.2" y="60.4">1Mohms</text>
<text x="172.3" y="65.5">3.3v</text>
<text x="34.1" y="70.2">4</text>
<text x="34.1" y="67.7">2</text>
<text x="75.7" y="68.5" transform="rotate(-90 75.7 68.5)">C2</text>
<text x="78.2" y="68.5" transform="rotate(-90 78.2 68.5)">100p</text>
<text x="34.1" y="72.8">1</text>
<text x="34.1" y="75.3">5</text>
<text x="34.1" y="77.8">3</text>
<text x="51.6" y="75.9">R4</text>
<text x="55.2" y="75.9">2Kohms</text>
<text x="148.3" y="75.4">5v</text>
<text x="156" y="75.4">5v</text>
<text x="161" y="75.4">5v</text>
<text x="17.8" y="83.3">ST-214-A</text>
<text x="17.8" y="81.9">U14</text>
<text x="136.3" y="86.7" transform="rotate(-90 136.3 86.7)">64</text>
<text x="138.8" y="86.7" transform="rotate(-90 138.8 86.7)">63</text>
<text x="141.4" y="86.7" transform="rotate(-90 141.4 86.7)">62</text>
<text x="143.9" y="86.7" transform="rotate(-90 143.9 86.7)">61</text>
<text x="146.5" y="86.7" transform="rotate(-90 146.5 86.7)">60</text>
<text x="149" y="86.7" transform="rotate(-90 149 86.7)">59</text>
<text x="151.5" y="86.7" transform="rotate(-90 151.5 86.7)">58</text>
<text x="154.1" y="86.7" transform="rotate(-90 154.1 86.7)">57</text>
<text x="156.6" y="86.7" transform="rotate(-90 156.6 86.7)">56</text>
<text x="159.1" y="86.7" transform="rotate(-90 159.1 86.7)">55</text>
<text x="161.7" y="86.7" transform="rotate(-90 161.7 86.7)">54</text>
<text x="164.2" y="86.7" transform="rotate(-90 164.2 86.7)">53</text>
<text x="166.8" y="86.7" transform="rotate(-90 166.8 86.7)">52</text>
<text x="169.3" y="86.7" transform="rotate(-90 169.3 86.7)">51</text>
<text x="171.8" y="86.7" transform="rotate(-90 171.8 86.7)">50</text>
<text x="174.4" y="86.7" transform="rotate(-90 174.4 86.7)">49</text>
<text x="34.1" y="95.6">2</text>
<text x="51.6" y="93.7">R5</text>
<text x="55.2" y="93.7">2Kohms</text>
<text x="125" y="95.9">3</text>
<text x="125" y="90.9">1</text>
<text x="125" y="93.4">2</text>
<text x="127.4" y="92">IN8N</text>
<text x="127.4" y="94.6">IN8P</text>
<text x="142.9" y="95.6" transform="rotate(-90 142.9 95.6)">BIASIN</text>
<text x="150.5" y="95.6" transform="rotate(-90 150.5 95.6)">AVDD59</text>
<text x="153.1" y="95.6" transform="rotate(-90 153.1 95.6)">AVSS58</text>
<text x="155.6" y="95.6" transform="rotate(-90 155.6 95.6)">AVSS57</text>
<text x="158.1" y="95.6" transform="rotate(-90 158.1 95.6)">AVDD56</text>
<text x="160.7" y="95.6" transform="rotate(-90 160.7 95.6)">VCAP55</text>
<text x="163.2" y="95.6" transform="rotate(-90 163.2 95.6)">AVDD54</text>
<text x="165.8" y="95.6" transform="rotate(-90 165.8 95.6)">AVSS53</text>
<text x="168.3" y="95.6" transform="rotate(-90 168.3 95.6)">CLKSEL</text>
<text x="170.8" y="95.6" transform="rotate(-90 170.8 95.6)">DGND51</text>
<text x="173.4" y="95.6" transform="rotate(-90 173.4 95.6)">DVDD50</text>
<text x="175.9" y="95.6" transform="rotate(-90 175.9 95.6)">DGND49</text>
<text x="179" y="94.6">DRDY</text>
<text x="179" y="92">DVDD</text>
<text x="185" y="93.1">47</text>
<text x="185" y="95.6">46</text>
<text x="185" y="90.5">48</text>
<text x="200" y="94.3" transform="rotate(-90 200 94.3)">3.3v</text>
<text x="233.6" y="96">21</text>
<text x="233.6" y="93.4">20</text>
<text x="236.6" y="92">FLASHSCK</text>
<text x="236.6" y="94.6">FLASHD0</text>
<text x="251.8" y="94.6">FLASHCMD</text>
<text x="260.7" y="92">5V</text>
<text x="263.7" y="93.4">19</text>
<text x="263.7" y="96">18</text>
<text x="283.8" y="92.8" transform="rotate(-90 283.8 92.8)">5v</text>
<text x="34.1" y="98.2">4</text>
<text x="34.1" y="100.7">1</text>
<text x="75.7" y="96.4" transform="rotate(-90 75.7 96.4)">C3</text>
<text x="78.2" y="96.4" transform="rotate(-90 78.2 96.4)">100p</text>
<text x="125" y="98.4">4</text>
<text x="125" y="100.9">5</text>
<text x="127.4" y="97.1">IN7N</text>
<text x="127.4" y="99.7">IN7P</text>
<text x="137.8" y="98.5" transform="rotate(-90 137.8 98.5)">RESERVED</text>
<text x="140.4" y="97.1" transform="rotate(-90 140.4 97.1)">BIASOUT</text>
<text x="145.4" y="97.1" transform="rotate(-90 145.4 97.1)">BIASINV</text>
<text x="148" y="97.1" transform="rotate(-90 148 97.1)">BIASREF</text>
<text x="177.5" y="99.7">GPIO3</text>
<text x="177.5" y="97.1">GPIO4</text>
<text x="185" y="100.7">44</text>
<text x="185" y="98.2">45</text>
<text x="233.6" y="101.1">23</text>
<text x="233.6" y="98.5">22</text>
<text x="236.6" y="97.1">FLASHD1</text>
<text x="236.6" y="99.7">T3</text>
<text x="253.3" y="99.7">FLASHD2</text>
<text x="253.3" y="97.1">FLASHD3</text>
<text x="263.7" y="101.1">16</text>
<text x="263.7" y="98.5">17</text>
<text x="34.1" y="103.2">5</text>
<text x="34.1" y="105.8">3</text>
<text x="51.6" y="103.9">R6</text>
<text x="55.2" y="103.9">2Kohms</text>
<text x="125" y="103.4">6</text>
<text x="125" y="105.9">7</text>
<text x="127.4" y="102.2">IN6N</text>
<text x="127.4" y="104.7">IN6P</text>
<text x="127.4" y="107.3">IN5N</text>
<text x="177.5" y="107.3">GPIO1</text>
<text x="177.5" y="102.2">GPIO2</text>
<text x="179" y="104.7">DOUT</text>
<text x="185" y="103.2">43</text>
<text x="185" y="105.8">42</text>
<text x="233.6" y="103.6">24</text>
<text x="233.6" y="106.1">25</text>
<text x="236.6" y="102.2">T2</text>
<text x="236.6" y="104.7">T1</text>
<text x="236.6" y="107.3">T0</text>
<text x="256.3" y="104.7">GND14</text>
<text x="260.7" y="107.3">T5</text>
<text x="260.7" y="102.2">T4</text>
<text x="263.7" y="106.1">14</text>
<text x="263.7" y="103.6">15</text>
<text x="17.8" y="109.8">U15</text>
<text x="17.8" y="111.2">ST-214-A</text>
<text x="124.4" y="113.4">10</text>
<text x="125" y="110.9">9</text>
<text x="125" y="108.4">8</text>
<text x="127.4" y="109.8">IN5P</text>
<text x="127.4" y="112.4">IN4N</text>
<text x="149.8" y="113.8">ADS1299IPAG</text>
<text x="173.1" y="109.8">DAISY_IN</text>
<text x="179" y="112.4">SCLK</text>
<text x="185" y="108.3">41</text>
<text x="185" y="113.4">39</text>
<text x="185" y="110.9">40</text>
<text x="233.6" y="111.2">27</text>
<text x="233.6" y="113.8">28</text>
<text x="233.6" y="108.7">26</text>
<text x="236.6" y="109.8">P16</text>
<text x="236.6" y="112.4">P17</text>
<text x="260.7" y="112.4">T7</text>
<text x="260.7" y="109.8">T6</text>
<text x="263.7" y="111.2">12</text>
<text x="263.7" y="108.7">13</text>
<text x="263.7" y="113.8">11</text>
<text x="51.6" y="119.1">R7</text>
<text x="55.2" y="119.1">2Kohms</text>
<text x="124.4" y="118.5">12</text>
<text x="124.4" y="115.9">11</text>
<text x="127.4" y="114.9">IN4P</text>
<text x="127.4" y="117.4">IN3N</text>
<text x="127.4" y="120">IN3P</text>
<text x="177.5" y="117.4">START</text>
<text x="180.5" y="120">CLK</text>
<text x="182" y="114.9">CS</text>
<text x="185" y="118.5">37</text>
<text x="185" y="115.9">38</text>
<text x="233.6" y="118.8">30</text>
<text x="233.6" y="116.3">29</text>
<text x="236.6" y="114.9">VSPISS</text>
<text x="236.6" y="117.4">VSPISCK</text>
<text x="236.6" y="120">VSPIMISO</text>
<text x="256.3" y="117.4">ADC18</text>
<text x="256.3" y="114.9">ADC19</text>
<text x="260.7" y="120">T8</text>
<text x="263.7" y="116.3">10</text>
<text x="265.2" y="118.8">9</text>
<text x="34.1" y="123.5">4</text>
<text x="34.1" y="121">2</text>
<text x="75.7" y="121.8" transform="rotate(-90 75.7 121.8)">C4</text>
<text x="78.2" y="121.8" transform="rotate(-90 78.2 121.8)">100p</text>
<text x="124.4" y="123.5">14</text>
<text x="124.4" y="121">13</text>
<text x="127.4" y="122.5">IN2N</text>
<text x="127.4" y="125.1">IN2P</text>
<text x="177.5" y="122.5">RESET</text>
<text x="179" y="125.1">PWDN</text>
<text x="185" y="123.5">35</text>
<text x="185" y="121">36</text>
<text x="233.6" y="123.9">32</text>
<text x="233.6" y="121.4">31</text>
<text x="236.6" y="122.5">GND32</text>
<text x="236.6" y="125.1">P21</text>
<text x="257.7" y="125.1">ADC7</text>
<text x="260.7" y="122.5">T9</text>
<text x="265.2" y="123.9">7</text>
<text x="265.2" y="121.4">8</text>
<text x="34.1" y="128.6">5</text>
<text x="34.1" y="126.1">1</text>
<text x="34.1" y="131.2">3</text>
<text x="51.6" y="129.3">R8</text>
<text x="55.2" y="129.3">2Kohms</text>
<text x="124.4" y="128.6">16</text>
<text x="124.4" y="126.1">15</text>
<text x="127.4" y="127.6">IN1N</text>
<text x="127.4" y="130.1">IN1P</text>
<text x="179" y="130.1">DGND</text>
<text x="180.5" y="127.6">DIN</text>
<text x="185" y="128.6">33</text>
<text x="185" y="126.1">34</text>
<text x="233.6" y="126.5">33</text>
<text x="233.6" y="131.5">35</text>
<text x="233.6" y="129">34</text>
<text x="236.6" y="127.6">RX0</text>
<text x="236.6" y="130.1">TX0</text>
<text x="257.7" y="127.6">ADC6</text>
<text x="259.2" y="130.1">SVN</text>
<text x="265.2" y="129">5</text>
<text x="265.2" y="126.5">6</text>
<text x="265.2" y="131.5">4</text>
<text x="17.8" y="136.6">ST-214-A</text>
<text x="17.8" y="135.2">U16</text>
<text x="233.6" y="136.6">37</text>
<text x="233.6" y="134.1">36</text>
<text x="236.6" y="132.7">P22</text>
<text x="236.6" y="135.2">VSPIMOSI</text>
<text x="236.6" y="137.7">GND38</text>
<text x="256.3" y="135.2">RESET</text>
<text x="257.7" y="137.7">3.3V</text>
<text x="259.2" y="132.7">SVP</text>
<text x="265.2" y="134.1">3</text>
<text x="265.2" y="136.6">2</text>
<text x="136.3" y="142.1" transform="rotate(-90 136.3 142.1)">17</text>
<text x="137.8" y="139.2" transform="rotate(-90 137.8 139.2)">SRB1</text>
<text x="138.8" y="142.1" transform="rotate(-90 138.8 142.1)">18</text>
<text x="140.4" y="139.2" transform="rotate(-90 140.4 139.2)">SRB2</text>
<text x="141.4" y="142.1" transform="rotate(-90 141.4 142.1)">19</text>
<text x="142.9" y="139.2" transform="rotate(-90 142.9 139.2)">AVDD</text>
<text x="143.9" y="142.1" transform="rotate(-90 143.9 142.1)">20</text>
<text x="145.4" y="139.2" transform="rotate(-90 145.4 139.2)">AVSS</text>
<text x="146.5" y="142.1" transform="rotate(-90 146.5 142.1)">21</text>
<text x="148" y="139.2" transform="rotate(-90 148 139.2)">AVDD21</text>
<text x="149" y="142.1" transform="rotate(-90 149 142.1)">22</text>
<text x="150.5" y="139.2" transform="rotate(-90 150.5 139.2)">AVDD22</text>
<text x="151.5" y="142.1" transform="rotate(-90 151.5 142.1)">23</text>
<text x="153.1" y="139.2" transform="rotate(-90 153.1 139.2)">AVSS23</text>
<text x="154.1" y="142.1" transform="rotate(-90 154.1 142.1)">24</text>
<text x="155.6" y="139.2" transform="rotate(-90 155.6 139.2)">VREFP</text>
<text x="156.6" y="142.1" transform="rotate(-90 156.6 142.1)">25</text>
<text x="158.1" y="139.2" transform="rotate(-90 158.1 139.2)">VREFN</text>
<text x="159.1" y="142.1" transform="rotate(-90 159.1 142.1)">26</text>
<text x="160.7" y="139.2" transform="rotate(-90 160.7 139.2)">VCAP4</text>
<text x="161.7" y="142.1" transform="rotate(-90 161.7 142.1)">27</text>
<text x="163.2" y="139.2" transform="rotate(-90 163.2 139.2)">NC27</text>
<text x="164.2" y="142.1" transform="rotate(-90 164.2 142.1)">28</text>
<text x="165.8" y="139.2" transform="rotate(-90 165.8 139.2)">VCAP1</text>
<text x="166.8" y="142.1" transform="rotate(-90 166.8 142.1)">29</text>
<text x="168.3" y="139.2" transform="rotate(-90 168.3 139.2)">NC29</text>
<text x="169.3" y="142.1" transform="rotate(-90 169.3 142.1)">30</text>
<text x="170.8" y="139.2" transform="rotate(-90 170.8 139.2)">VCAP2</text>
<text x="171.8" y="142.1" transform="rotate(-90 171.8 142.1)">31</text>
<text x="173.4" y="139.2" transform="rotate(-90 173.4 139.2)">RESV1</text>
<text x="174.4" y="142.1" transform="rotate(-90 174.4 142.1)">32</text>
<text x="175.9" y="139.2" transform="rotate(-90 175.9 139.2)">AVSS32</text>
<text x="233.6" y="139.2">38</text>
<text x="244.2" y="143.9">NODEMCU32S</text>
<text x="265.2" y="139.2">1</text>
<text x="34.1" y="146.4">2</text>
<text x="34.1" y="148.9">4</text>
<text x="51.6" y="144.5">R9</text>
<text x="55.2" y="144.5">2Kohms</text>
<text x="75.7" y="147.2" transform="rotate(-90 75.7 147.2)">C5</text>
<text x="78.2" y="147.2" transform="rotate(-90 78.2 147.2)">100p</text>
<text x="121.9" y="145.4">U1</text>
<text x="233.6" y="145.4">U2</text>
<text x="34.1" y="151.5">1</text>
<text x="34.1" y="154">5</text>
<text x="50.2" y="154.7">R10</text>
<text x="55.2" y="154.7">2Kohms</text>
<text x="140.7" y="154.3">5v</text>
<text x="145.8" y="154.3">5v</text>
<text x="164.5" y="154.8" transform="rotate(-90 164.5 154.8)">100uF</text>
<text x="17.8" y="160.6">U17</text>
<text x="34.1" y="156.6">3</text>
<text x="160" y="159.5">1u</text>
<text x="162.5" y="156.9">C19</text>
<text x="170.1" y="159.5">1u</text>
<text x="17.8" y="162">ST-214-A</text>
<text x="144.7" y="167.1">0.1uF10u</text>
<text x="147.3" y="162">C23</text>
<text x="152.4" y="164.5">C21</text>
<text x="157.4" y="162">C16</text>
<text x="170.1" y="162">C15</text>
<text x="50.2" y="172.4">R11</text>
<text x="55.2" y="172.4">2Kohms</text>
<text x="34.1" y="176.9">4</text>
<text x="34.1" y="174.3">2</text>
<text x="34.1" y="179.4">1</text>
<text x="75.7" y="175.1" transform="rotate(-90 75.7 175.1)">C6</text>
<text x="78.2" y="175.1" transform="rotate(-90 78.2 175.1)">100p</text>
<text x="34.1" y="182">5</text>
<text x="34.1" y="184.5">3</text>
<text x="50.2" y="182.6">R12</text>
<text x="55.2" y="182.6">2Kohms</text>
<text x="17.8" y="189.9">ST-214-A</text>
<text x="17.8" y="188.5">U18</text>
<text x="34.1" y="202.3">2</text>
<text x="50.2" y="200.4">R13</text>
<text x="55.2" y="200.4">2Kohms</text>
<text x="75.7" y="203.1" transform="rotate(-90 75.7 203.1)">C7</text>
<text x="78.2" y="203.1" transform="rotate(-90 78.2 203.1)">100p</text>
<text x="148.3" y="199.8">5v</text>
<text x="182.4" y="199.8">3.3v</text>
<text x="34.1" y="209.9">5</text>
<text x="34.1" y="204.8">4</text>
<text x="34.1" y="207.3">1</text>
<text x="256.9" y="205.6" transform="rotate(-90 256.9 205.6)">C14</text>
<text x="34.1" y="212.4">3</text>
<text x="50.2" y="210.5">R14</text>
<text x="55.2" y="210.5">2Kohms</text>
<text x="17.8" y="217.9">ST-214-A</text>
<text x="17.8" y="216.5">U19</text>
<text x="248.4" y="217.5">T491B106K025AT</text>
<text x="34.1" y="227.7">2</text>
<text x="50.2" y="225.8">R15</text>
<text x="55.2" y="225.8">2Kohms</text>
<text x="228.3" y="223.9">2</text>
<text x="34.1" y="230.2">4</text>
<text x="34.1" y="232.7">1</text>
<text x="75.7" y="228.5" transform="rotate(-90 75.7 228.5)">C8</text>
<text x="78.2" y="228.5" transform="rotate(-90 78.2 228.5)">100p</text>
<text x="134.6" y="230.6">C10</text>
<text x="134.6" y="233.1">1u</text>
<text x="139.7" y="233.1">0.1uF</text>
<text x="142.2" y="230.6">C24</text>
<text x="149.8" y="230.6">C11</text>
<text x="149.8" y="233.1">0.1uF0.1uF</text>
<text x="157.4" y="230.6">C25</text>
<text x="167.6" y="233.1">1u</text>
<text x="170.1" y="230.6">C9</text>
<text x="175.2" y="233.1">0.1uF0.1uF</text>
<text x="177.8" y="230.6">C22</text>
<text x="185.4" y="230.6">C12</text>
<text x="226.7" y="232.1" transform="rotate(-90 226.7 232.1)">VOUT</text>
<text x="241.2" y="230.6">LM1117DTX-3.3/NOPB</text>
<text x="34.1" y="235.3">5</text>
<text x="34.1" y="237.8">3</text>
<text x="50.2" y="235.9">R16</text>
<text x="55.2" y="235.9">2Kohms</text>
<text x="241.2" y="234.2">U11</text>
<text x="17.8" y="243.3">ST-214-A</text>
<text x="17.8" y="241.9">U20</text>
<text x="219.1" y="243.7" transform="rotate(-90 219.1 243.7)">GND/ADJ</text>
<text x="219.7" y="245.4">1</text>
<text x="234.3" y="243.7" transform="rotate(-90 234.3 243.7)">VIN</text>
<text x="234.9" y="245.4">3</text>
<text x="259.5" y="248.8" transform="rotate(-90 259.5 248.8)">C13</text>
<text x="251" y="260.7">T491B106K025AT</text>
<text x="232.1" y="266">5v</text>
<text x="258.3" y="286.4">IKBSP KB-3</text>
<text x="340.8" y="286.7">1</text>
<text x="353.5" y="286.7">1</text>
<text x="385.6" y="286.7">15/03/2020:20:18</text>
</g>
<g font-size="1.8">
<text x="300.9" y="253.8">TITLE</text>
<text x="300.9" y="273.6">SIZE</text>
<text x="310.8" y="273.6">DWG NO</text>
<text x="400" y="273.6">REV</text>
<text x="251.4" y="283.5">DRAWN BY</text>
<text x="300.9" y="283.5">SCALE</text>
<text x="330.6" y="283.5">SHEET</text>
<text x="346.9" y="283.6">of</text>
</g>
</svg>
